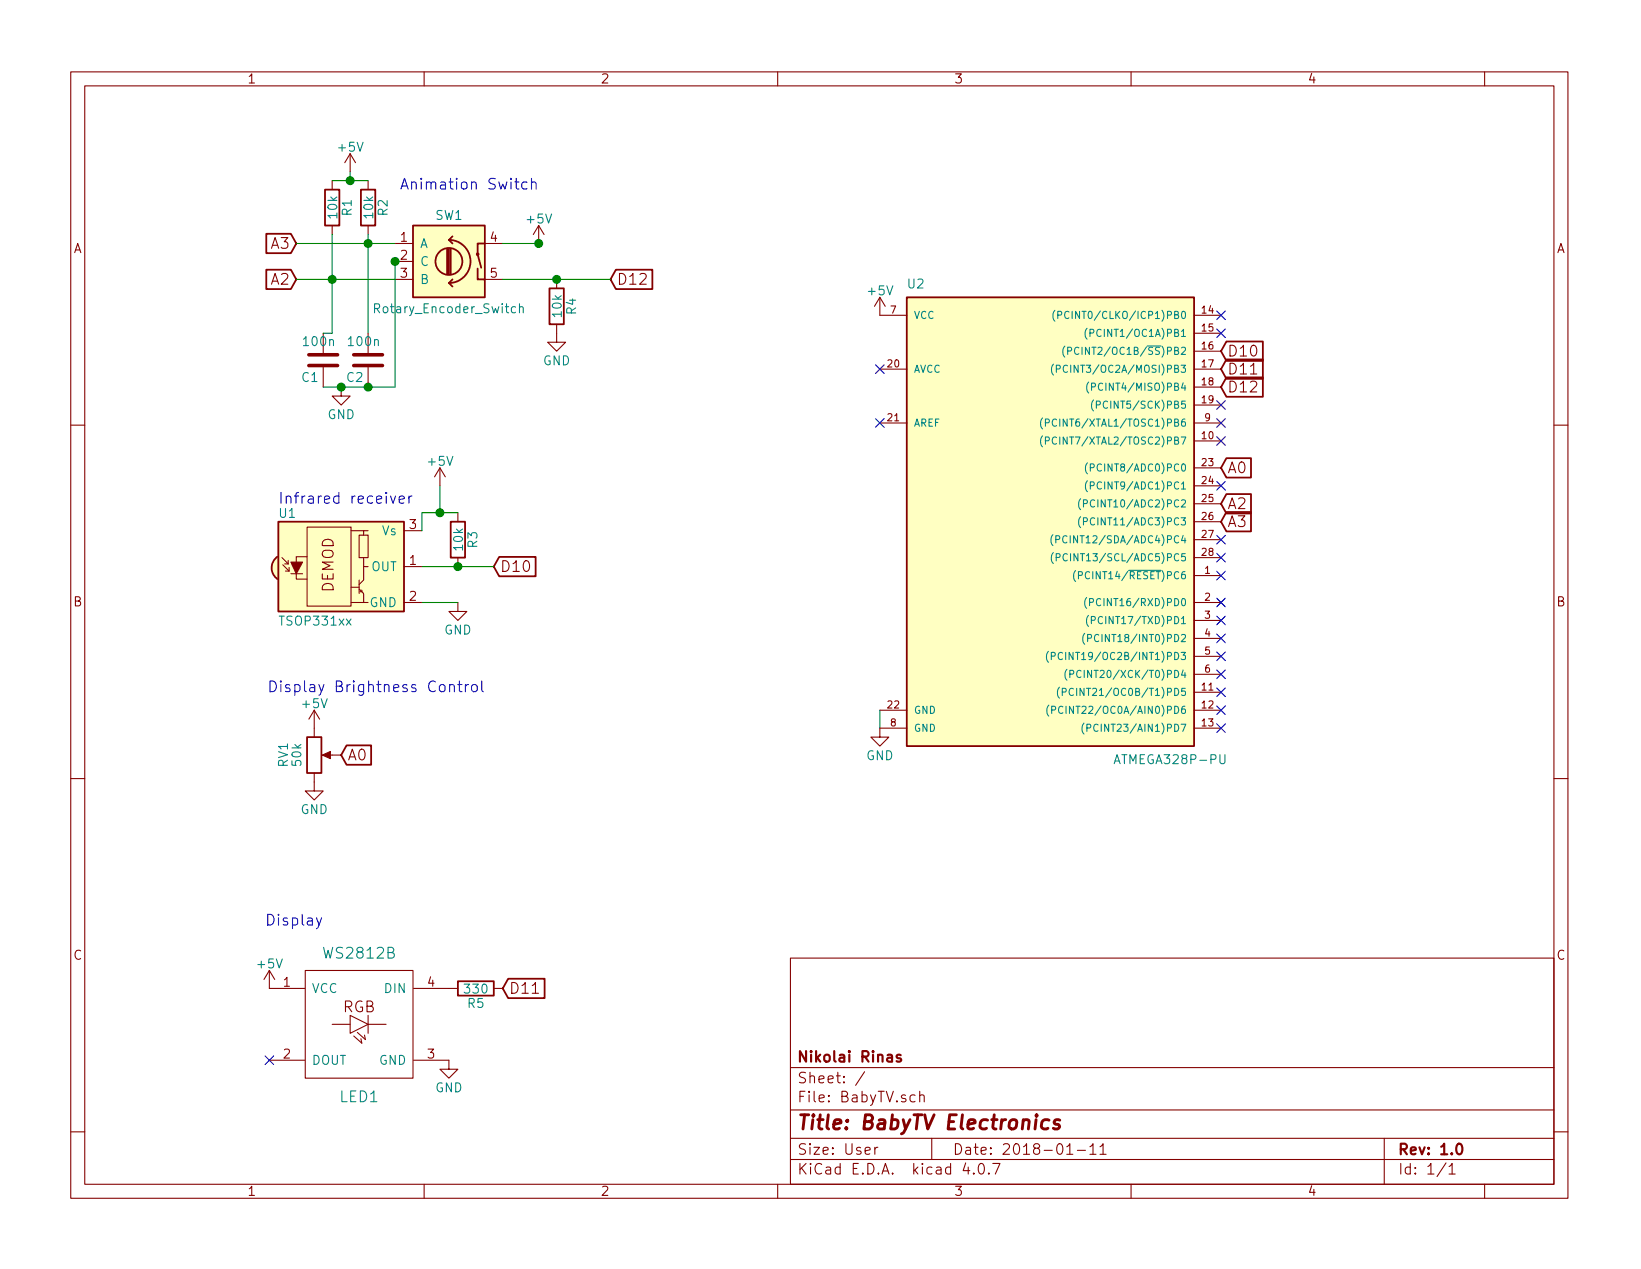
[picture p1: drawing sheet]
<svg xmlns="http://www.w3.org/2000/svg" width="232mm" height="180mm" viewBox="0 0 232 180" stroke-linecap="round" stroke-linejoin="round" font-family="sans-serif">
<g fill="none" stroke="#840000" stroke-width=".15">
<path d="M10 10.2h211.8v159.4h-211.8zM12 12.2h207.8v155.4h-207.8zM60 10.2v2M110 10.2v2M160 10.2v2M210 10.2v2M47 25.6v1.2M47 31.9v1.3M49.5 21.8l-.7 1.2M49.5 21.8v2.5M49.5 21.8l.8 1.2M52.1 25.6v1.2"/>
<path d="M52.1 31.9v1.3M55.9 34.5h2.5M55.9 37h2.5M55.9 39.5h2.5M68.6 34.5h2.5M68.6 39.5h2.5M76.2 31.9l-.8 1.3M76.2 31.9v2.6M76.2 31.9l.8 1.3M78.7 39.5v1.3M45.7 47.2v2.7M45.7 52v2.8"/>
<path d="M48.3 54.8v1.2h1.2l-1.2 1.3-1.3-1.3h1.3M52.1 47.2v2.7M52.1 52v2.8M78.7 45.9v2.5h1.3l-1.3 1.3-1.2-1.3h1.2M124.5 42.1v2.5h3.8M124.5 59.9h3.8M124.5 52.2h3.8M124.5 42.1l-.8 1.2M124.5 42.1l.7 1.2M168.9 44.6h3.8M168.9 59.9h3.8M168.9 52.2h3.8"/>
<path d="M168.9 47.2h3.8M168.9 49.7h3.8M168.9 54.8h3.8M168.9 57.3h3.8M10 60.2h2M39.9 78.9l.9 .9M40 79.9l.9 .9M40.3 79.8h.5M40.8 79.3v.5M43.4 74.6h6.3v11.2h-6.3zM43.4 78.8h-1.5v3.2h1.5M49.7 75.1h1.7"/>
<path d="M50.8 75.7h1.3v3.2h-1.3zM51.4 78.9v1.3M52.1 75.1h-.7v.6M57.1 75.1h2.6M62.2 66.2l-.7 1.3M62.2 66.2v2.5M62.2 66.2l.8 1.3M64.8 72.6v1.2M64.8 78.9v1.3M168.9 62.4h3.8M168.9 66.2h3.8M168.9 68.7h3.8"/>
<path d="M168.9 71.3h3.8M168.9 73.8h3.8M168.9 76.4h3.8M168.9 78.9h3.8M219.8 60.2h2M40.4 80.8h.5M40.9 80.3v.5M41.1 81.2h1.7M49.7 85.3h1.7M49.7 83.1h1.1M50.8 83.3l.6 .7v1.3h.7M50.8 82.1v1.9"/>
<path d="M51.2 83.5v.2h-.3M52.1 80.2h-.7v1.9l-.6 .6M57.1 85.3h2.6M57.1 80.2h2.6M64.8 85.3v1.2h1.2l-1.2 1.3-1.3-1.3h1.3M168.9 81.4h3.8M168.9 85.3h3.8M168.9 87.8h3.8M168.9 90.3h3.8M168.9 92.9h3.8M168.9 95.4h3.8M168.9 98h3.8"/>
<path d="M10 110.2h2M44.4 109.4v2.5h1.3l-1.3 1.3-1.2-1.3h1.2M44.4 100.5v3.8M44.4 100.5l-.7 1.3M44.4 100.5l.8 1.3M46 106.8h2.3M124.5 100.5h3.8M128.3 103h-3.8v1.3h1.2l-1.2 1.3-1.3-1.3h1.3M168.9 103h3.8M168.9 100.5h3.8M219.8 110.2h2M38.1 137.3v2.6h5"/>
<path d="M38.1 137.3l-.8 1.3M38.1 137.3l.8 1.3M43.2 137.3h15.2v15.3h-15.2zM58.5 139.9h6.3M69.8 139.9h1.3M111.8 135.6h108v32h-108zM38.1 150h5M47 144.9h2.5M49.5 143.7l2.6 1.2-2.6 1.3zM50 146.6l1.2 1-.1-.6M50.5 146.1l1.2 1-.1-.6M52.1 143.7v2.5z"/>
<path d="M52.1 144.9h2.5M58.5 150h5v1.3h1.3l-1.3 1.3-1.3-1.3h1.3M111.8 157.1h108M111.8 151.1h108M122.3 151.6l-1.3 2M129.4 155l-.4-.1-.3 .3 .1 .6 .2 .1 .4-.1M130.1 155.1a.38 .38 0 0 1 .6 0v.8M130.1 154.4v1.5M10 160.2h2M60 167.6v2M110 167.6v2M111.8 164.1h108"/>
<path d="M111.8 161.1h108M123.7 162.3v1M124.2 162.3l-.3 .1-.2 .2M131.8 161.1v3M136.6 164.6l-.4 1h1M137.7 166l.1 .1h-.1v-.1v.1M138.5 164.8a.35 .35 0 0 1 .4-.2 .35 .35 0 0 1 .3 .3 .77 .77 0 0 1-.5 1.2 .9 .9 0 0 1-.2-1.3zM139.9 166l.1 .1h-.1h-.1l.1-.1v.1M140.4 164.6h1.1l-.7 1.5M150.9 163.3h.9M152.4 162.8h1.1M154.2 162.3l.4-.5v1.5"/>
<path d="M154.2 163.3h.8M155.6 162.3l.4-.5v1.5M155.6 163.3h.9M160 167.6v2M195.8 161.1v6.5M204.5 164.6l-1.2 1.9M205 165.1l.4-.5v1.5M205 166.1h.8M210 167.6v2M219.8 160.2h2"/>
</g>
<path d="M127.4 149.3a.37 .37 0 0 0-.6 .1v.1a.54 .54 0 0 0 .6 .3l.1 .1-.1 .3h-.1h-.5M206.1 162a.35 .35 0 0 1 .4-.2 .35 .35 0 0 1 .3 .3 .77 .77 0 0 1-.5 1.2 .9 .9 0 0 1-.2-1.3z" fill="none" stroke="#840000" stroke-width=".3"/>
<path d="M148.4 158.5a.7 .7 0 0 0-1 .3l-.1 .6 .1 .2 .3 .2 .5-.1M149.9 158.5l-.5-.1-.1 .1-.2 .3 .3 .3 .4 .1 .1 .3-.1 .2-.2 .1-.6-.1" fill="none" stroke="#840000" stroke-width=".41"/>
<g fill="#ffffc2" stroke="#ffffc2" stroke-width=".14">
<path d="M128.3 42.1h40.6v63.5h-40.6z"/>
<path d="M58.4 31.9h10.2v10.2h-10.2z"/>
<path d="M39.1 78.9l.1-.1 1.2 1.6-1.2 1.6a1.96 1.96 0 0 1-.1-3.1z"/>
<path d="M39.4 73.8h17.7v12.7h-17.7z"/>
</g>
<g fill="none" stroke="#840000" stroke-width=".25">
<path d="M37.7 33.1h3.4l.8 1.4-.8 1.3h-3.4zM37.7 38.2h3.4l.8 1.3-.8 1.4h-3.4zM46 26.8h2v5.1h-2zM51.1 26.8h2v5.1h-2zM58.4 31.9h10.2v10.2h-10.2zM63.2 35.2v3.6M63.5 33.9a3 3 0 0 1 3 3.1 3 3 0 0 1-3 3M63.5 35.2v3.6M63.5 33.9l.5 .6M63.8 35.2v3.6M64 39.5l-.5 .5M64 33.4l-.5 .5"/>
<path d="M67.6 38v1.5h1M68.6 34.5h-1v1.5l.5 1.9M87.1 38.2h5.2v2.7h-5.2l-.7-1.4zM63.5 40l.5 .5M77.7 40.8h2.1v5.1h-2.1zM128.3 42.1h40.6v63.5h-40.6zM173.5 50.9h5.1v2.7h-5.1l-.8-1.4zM173.5 48.3h5.1v2.8h-5.1l-.8-1.4zM173.5 53.4h5.1v2.7h-5.1l-.8-1.3zM39.2 78.8a1.96 1.96 0 0 0 0 3.2M39.4 73.8h17.7v12.7h-17.7zM63.8 73.8h2v5.1h-2z"/>
<path d="M70.6 78.8h5.2v2.7h-5.2l-.8-1.3zM173.5 72.5h3.5v2.7h-3.5l-.8-1.4zM173.5 69.9h3.5v2.8h-3.5l-.8-1.4zM173.5 64.8h3.5v2.8h-3.5l-.8-1.4zM43.4 104.3h2.1v5.1h-2.1zM49 105.5h3.5v2.7h-3.5l-.7-1.4zM64.8 138.8h5v2.1h-5zM71.9 138.5h5.1v2.7h-5.1l-.8-1.3z"/>
<circle cx="63.5" cy="37" r="1.9"/>
<circle cx="67.6" cy="36" r=".13"/>
</g>
<g fill="none" stroke="#008484" stroke-width=".15">
<path d="M72.9 43.5l-.3-.1-.3 .2 .1 .6 .2 .1 .3-.1M73.5 43.5a.3 .3 0 0 1 .5 .1v.7M73.5 43v1.3M147.5 59.1a1.2 1.2 0 0 0 0 1.6M147.9 59.8h.5v-.2v-.3h-.5v1M149 51.5a1.2 1.2 0 0 0 0 1.6M149.2 43.9a1.2 1.2 0 0 0 0 1.6M149.4 52.2h.5l.1-.2-.1-.3h-.5v1M149.6 44.6l.5-.1 .1-.1-.1-.3h-.5v1M150.6 49a1.2 1.2 0 0 0 0 1.5M151 51.8a.4 .4 0 0 0-.5 0 .4 .4 0 0 0-.1 .5 .37 .37 0 0 0 .2 .3 .37 .37 0 0 0 .4 0M151 49.7l.5-.1 .1-.1-.1-.3-.5-.1v1.1"/>
<path d="M151.2 44.2a.4 .4 0 0 0-.5-.1 .4 .4 0 0 0-.1 .5 .37 .37 0 0 0 .2 .4 .37 .37 0 0 0 .4 0M152.6 49.2a.4 .4 0 0 0-.5 0 .4 .4 0 0 0-.1 .5 .37 .37 0 0 0 .2 .4 .37 .37 0 0 0 .4-.1M153.8 46.4a1.2 1.2 0 0 0 0 1.6M154 54.1a1.2 1.2 0 0 0 0 1.5M154.2 47.1h.5v-.2v-.3h-.5v1M154.4 54.7h.5l.1-.2-.1-.2-.5-.1v1M154.7 56.6a1.2 1.2 0 0 0 0 1.6M155.1 57.3l.5-.1 .1-.1-.1-.3h-.5v1M147.5 61.7a1.2 1.2 0 0 0 0 1.5M147.9 62.4l.5-.1v-.1v-.3l-.5-.1v1.1M148.9 75.7a1.2 1.2 0 0 0 0 1.5M149 78.2a1.2 1.2 0 0 0 0 1.5"/>
<path d="M149.4 76.3h.4l.1-.2-.1-.2-.4-.1v1M149.4 78.9l.5-.1 .1-.1-.1-.3-.5-.1v1.1M150.9 75.9a.4 .4 0 0 0-.5 0 .4 .4 0 0 0-.1 .5 .37 .37 0 0 0 .2 .4 .37 .37 0 0 0 .4-.1M151 78.4a.4 .4 0 0 0-.5 0 .4 .4 0 0 0-.1 .5 .37 .37 0 0 0 .2 .4 .37 .37 0 0 0 .4 0M152.9 70.6a1.2 1.2 0 0 0 0 1.5M152.9 73.1a1.2 1.2 0 0 0 0 1.6M153.3 71.3l.4-.1 .1-.1-.1-.3-.4-.1v1M153.3 73.8l.4-.1 .1-.1-.1-.3h-.4v1M153.8 65.5a1.2 1.2 0 0 0 0 1.5M153.8 68a1.2 1.2 0 0 0 0 1.6M154.2 66.2l.5-.1 .1-.1-.1-.3-.5-.1v1.1M154.2 68.7h.5l.1-.2-.1-.3h-.5v1"/>
<path d="M148.3 92.2a1.2 1.2 0 0 0 0 1.5M148.4 99.8a1.2 1.2 0 0 0 0 1.5M148.7 92.8h.5l.1-.2-.1-.2-.5-.1v1M149.9 97.2a1.2 1.2 0 0 0 0 1.6M150.3 97.9h.4l.1-.2-.1-.3h-.4v1M150.3 92.4a.4 .4 0 0 0-.5 0 .4 .4 0 0 0-.1 .5 .37 .37 0 0 0 .2 .4 .37 .37 0 0 0 .4-.1M150.9 94.7a1.2 1.2 0 0 0 0 1.6M151.3 95.4l.5-.1 .1-.1-.1-.3h-.5v1M151.8 97.5a.4 .4 0 0 0-.5 0 .4 .4 0 0 0-.1 .5 .37 .37 0 0 0 .2 .4 .37 .37 0 0 0 .4-.1M152.1 80.7a1.2 1.2 0 0 0 0 1.6M152.6 81.4h.4l.1-.2-.1-.3h-.4v1M152.9 95a.4 .4 0 0 0-.5-.1 .4 .4 0 0 0-.1 .5 .37 .37 0 0 0 .2 .4 .37 .37 0 0 0 .4 0"/>
<path d="M153.4 89.6a1.2 1.2 0 0 0 0 1.6M153.7 84.5a1.2 1.2 0 0 0 0 1.6M153.8 90.3h.5l.1-.2-.1-.3h-.5v1M154 87.1a1.2 1.2 0 0 0 0 1.5M154.1 85.2h.5l.1-.2-.1-.3h-.5v1M154.4 87.8l.5-.1v-.1v-.3l-.5-.1v1.1M159.6 80.7h4.6M148.8 100.5l.5-.1v-.1v-.3l-.5-.1v1.1M150.3 100a.4 .4 0 0 0-.5 0 .4 .4 0 0 0-.1 .5 .37 .37 0 0 0 .2 .4 .37 .37 0 0 0 .4-.1M153.3 102.3a1.2 1.2 0 0 0 0 1.6M153.7 103h.5l.1-.2-.1-.3h-.5v1M172.6 106.8v1l.2 .3h.3l.2-.3v-1"/>
</g>
<path d="M43.7 50.2h4.1M43.7 51.7h4.1M50 50.2h4.1M50 51.7h4.1" fill="none" stroke="#840000" stroke-width=".51"/>
<g fill="none" stroke="#008400" stroke-width=".15">
<path d="M41.9 34.5h14M41.9 39.5h14M47 25.6h5.1M47 33.2v14M49.5 24.3v1.3M52.1 33.2v14M55.9 37v17.8h-10.2M71.1 34.5h5.1M71.1 39.5h15.3M62.2 68.7v3.9M64.8 72.6h-5.1v2.5M59.7 80.2h10.1"/>
<path d="M59.7 85.3h5.1M124.5 100.5v2.5"/>
</g>
<g fill="#008400" stroke="#008400" stroke-width=".25">
<circle cx="78.7" cy="39.5" r=".51"/>
<circle cx="76.2" cy="34.5" r=".51"/>
<circle cx="52.1" cy="34.5" r=".51"/>
<circle cx="47" cy="39.5" r=".51"/>
<circle cx="49.5" cy="25.6" r=".51"/>
<circle cx="48.3" cy="54.8" r=".51"/>
<circle cx="52.1" cy="54.8" r=".51"/>
<circle cx="55.9" cy="37" r=".51"/>
<circle cx="64.8" cy="80.2" r=".51"/>
<circle cx="62.2" cy="72.6" r=".51"/>
</g>
<g fill="none" stroke="#000084" stroke-width=".15">
<path d="M123.9 59.2l1.2 1.3M123.9 51.6l1.2 1.2M125.1 59.2l-1.2 1.3M125.1 51.6l-1.2 1.2M172.1 44l1.2 1.2M172.1 46.5l1.2 1.3M172.1 59.2l1.2 1.3M172.1 56.7l1.2 1.2M173.3 44l-1.2 1.2M173.3 46.5l-1.2 1.3M173.3 59.2l-1.2 1.3M173.3 56.7l-1.2 1.2"/>
<path d="M172.1 61.8l1.2 1.2M172.1 68.1l1.2 1.3M172.1 75.8l1.2 1.2M172.1 78.3l1.2 1.2M173.3 61.8l-1.2 1.2M173.3 68.1l-1.2 1.3M173.3 75.8l-1.2 1.2M173.3 78.3l-1.2 1.2M172.1 80.8l1.2 1.3M172.1 84.6l1.2 1.3M172.1 87.2l1.2 1.2M172.1 89.7l1.2 1.2"/>
<path d="M172.1 92.3l1.2 1.2M172.1 94.8l1.2 1.2M172.1 97.3l1.2 1.3M172.1 99.9l1.2 1.2M173.3 80.8l-1.2 1.3M173.3 84.6l-1.2 1.3M173.3 87.2l-1.2 1.2M173.3 89.7l-1.2 1.2M173.3 92.3l-1.2 1.2M173.3 94.8l-1.2 1.2M173.3 97.3l-1.2 1.3M173.3 99.9l-1.2 1.2"/>
<path d="M172.1 102.4l1.2 1.2M173.3 102.4l-1.2 1.2M37.5 149.4l1.2 1.2M38.7 149.4l-1.2 1.2"/>
</g>
<g fill="#840000" stroke="#840000" stroke-width=".15">
<path d="M41.1 79.5h1.7l-.9 1.7z"/>
<path d="M45.6 106.8l1.1-.5v1.1z"/>
</g>
<g fill="none" stroke="#0000c2" stroke-width=".15">
<path d="M56.7 26.8l.5-1.6 .5 1.6M56.8 26.3h.8M75.2 25.9a.38 .38 0 0 1 .6 .1v.8M39.8 69.7v1.5M40.5 70.3a.38 .38 0 0 1 .6 .1v.8M40.5 70.2v1M58.3 70.2l-.3 .1-.2 .2M38.2 96.4a.77 .77 0 0 1 .9 .7 .77 .77 0 0 1-.9 .8zM39.7 96.4h-.1l.1 .1 .1-.1h-.1v.1M39.7 96.9v1M41 96.9h-.4l-.2 .2 .1 .2 .5 .1v.2v.2l-.2 .1-.4-.1M66.8 97a.42 .42 0 0 1 .4-.1 .42 .42 0 0 1 .3 .3v.4a.43 .43 0 0 1-.4 .3 .43 .43 0 0 1-.4-.3z"/>
<path d="M68.1 96.4v1.3l.3 .2"/>
</g>
<text font-size="2.8" fill="#840000" x="112.8" y="159.9">Title: BabyTV Electronics</text>
<g font-size="2.1" fill="#0000c2">
<text x="58.4" y="26.8">Animation Switch</text>
<text x="41.8" y="71.3">Infrared receiver</text>
<text x="41.2" y="98">Display Brightness Control</text>
<text x="38.2" y="131">Display</text>
</g>
<g font-size="2.1" fill="#840000">
<text x="38.3" y="35.2">A3</text>
<text x="38.3" y="40.3">A2</text>
<text x="87.3" y="40.3">D12</text>
<text x="173.6" y="53">D11</text>
<text x="173.6" y="50.5">D10</text>
<text x="173.6" y="55.5">D12</text>
<text x="173.6" y="67">A0</text>
<text x="173.6" y="74.6">A3</text>
<text x="173.6" y="72">A2</text>
<text x="47.2" y="83.9" transform="rotate(-90 47.2 83.9)">DEMOD</text>
<text x="70.8" y="80.9">D10</text>
<text x="49.2" y="107.6">A0</text>
<text x="48.4" y="143.2">RGB</text>
<text x="72" y="140.6">D11</text>
<text x="112.8" y="156">File: BabyTV.sch</text>
<text x="112.8" y="153.3">Sheet: /</text>
<text x="112.8" y="150.3">Nikolai Rinas</text>
<text x="112.8" y="166.2">KiCad E.D.A. kicad 4.0.7</text>
<text x="112.8" y="163.4">Size: User</text>
<text x="134.8" y="163.4">Date: 2018-01-11</text>
<text x="197.8" y="163.4">Rev: 1.0</text>
<text x="197.8" y="166.2">Id: 1/1</text>
</g>
<g font-size="2.1" fill="#008484">
<text x="46" y="135.6">WS2812B</text>
<text x="48.1" y="156">LED1</text>
</g>
<g font-size="1.8" fill="#840000">
<text x="35" y="11.8">1</text>
<text x="85" y="11.8">2</text>
<text x="135" y="11.8">3</text>
<text x="185" y="11.8">4</text>
<text x="10.4" y="35.8">A</text>
<text x="56.7" y="34.2">1</text>
<text x="69.4" y="34.2">4</text>
<text x="220.2" y="35.8">A</text>
<text x="56.7" y="36.7">2</text>
<text x="56.7" y="39.3">3</text>
<text x="69.4" y="39.3">5</text>
<text x="57.9" y="74.8">3</text>
<text x="57.9" y="79.9">1</text>
<text x="10.4" y="85.8">B</text>
<text x="57.9" y="85">2</text>
<text x="220.2" y="85.8">B</text>
<text x="10.4" y="135.8">C</text>
<text x="220.2" y="135.8">C</text>
<text x="40.1" y="139.6">1</text>
<text x="60.5" y="139.6">4</text>
<text x="40.1" y="149.8">2</text>
<text x="60.5" y="149.8">3</text>
<text x="35" y="169.2">1</text>
<text x="85" y="169.2">2</text>
<text x="135" y="169.2">3</text>
<text x="185" y="169.2">4</text>
</g>
<g font-size="1.8" fill="#008484">
<text x="47.9" y="21.4">+5V</text>
<text x="47.7" y="30.8" transform="rotate(-90 47.7 30.8)">10k</text>
<text x="49.7" y="30.5" transform="rotate(-90 49.7 30.5)">R1</text>
<text x="52.8" y="30.8" transform="rotate(-90 52.8 30.8)">10k</text>
<text x="54.8" y="30.5" transform="rotate(-90 54.8 30.5)">R2</text>
<text x="59.4" y="35.1">A</text>
<text x="61.6" y="31.1">SW1</text>
<text x="74.6" y="31.6">+5V</text>
<text x="59.4" y="37.6">C</text>
<text x="59.4" y="40.2">B</text>
<text x="122.9" y="41.8">+5V</text>
<text x="128.4" y="40.8">U2</text>
<text x="53.3" y="44.3">Rotary_Encoder_Switch</text>
<text x="79.5" y="44.8" transform="rotate(-90 79.5 44.8)">10k</text>
<text x="81.5" y="44.5" transform="rotate(-90 81.5 44.5)">R4</text>
<text x="49.4" y="49">100n</text>
<text x="76.8" y="51.7">GND</text>
<text x="42.7" y="54">C1</text>
<text x="46.3" y="59.3">GND</text>
<text x="49.1" y="54">C2</text>
<text x="60.6" y="65.9">+5V</text>
<text x="39.5" y="73.3">U1</text>
<text x="54" y="75.7">Vs</text>
<text x="65.5" y="77.8" transform="rotate(-90 65.5 77.8)">10k</text>
<text x="67.5" y="77.5" transform="rotate(-90 67.5 77.5)">R3</text>
<text x="52.4" y="80.8">OUT</text>
<text x="39.8" y="88.5">TSOP331xx</text>
<text x="52.2" y="85.9">GND</text>
<text x="62.8" y="89.8">GND</text>
<text x="42.8" y="100.2">+5V</text>
<text x="122.5" y="107.6">GND</text>
<text x="40.7" y="108.5" transform="rotate(-90 40.7 108.5)">RV1</text>
<text x="42.6" y="108.3" transform="rotate(-90 42.6 108.3)">50k</text>
<text x="158.1" y="108.1">ATMEGA328P-PU</text>
<text x="42.5" y="115.2">GND</text>
<text x="36.5" y="137">+5V</text>
<text x="44.1" y="140.5">VCC</text>
<text x="54.4" y="140.5">DIN</text>
<text x="65.8" y="140.6">330</text>
<text x="66.2" y="142.6">R5</text>
<text x="44.1" y="150.7">DOUT</text>
<text x="53.5" y="150.7">GND</text>
<text x="61.5" y="154.5">GND</text>
</g>
<text font-size="1.8" fill="#008400" x="43.1" y="49">100n</text>
<g font-size="1.4" fill="#840000">
<text x="126" y="44.4">7</text>
<text x="170" y="44.4">14</text>
<text x="170" y="46.9">15</text>
<text x="125.6" y="52">20</text>
<text x="170" y="49.4">16</text>
<text x="170" y="52">17</text>
<text x="125.6" y="59.6">21</text>
<text x="170" y="54.5">18</text>
<text x="170" y="57.1">19</text>
<text x="170.4" y="59.6">9</text>
<text x="170" y="62.1">10</text>
<text x="170" y="65.9">23</text>
<text x="170" y="68.5">24</text>
<text x="170" y="71">25</text>
<text x="170" y="73.6">26</text>
<text x="170" y="76.1">27</text>
<text x="170" y="78.6">28</text>
<text x="170.4" y="81.2">1</text>
<text x="170.4" y="85">2</text>
<text x="170.4" y="87.5">3</text>
<text x="170.4" y="90.1">4</text>
<text x="170.4" y="92.6">5</text>
<text x="170.4" y="95.2">6</text>
<text x="125.6" y="100.2">22</text>
<text x="170" y="97.7">11</text>
<text x="170" y="100.2">12</text>
<text x="126" y="102.8">8</text>
<text x="170" y="102.8">13</text>
</g>
<g font-size="1.4" fill="#008484">
<text x="129.3" y="45.1">VCC</text>
<text x="151.2" y="45.1">(PCINT0/CLKO/ICP1)PB0</text>
<text x="154.8" y="47.7">(PCINT1/OC1A)PB1</text>
<text x="129.3" y="52.7">AVCC</text>
<text x="150.8" y="52.7">(PCINT3/OC2A/MOSI)PB3</text>
<text x="152.6" y="50.2">(PCINT2/OC1B/SS)PB2</text>
<text x="155.2" y="55.3">(PCINT4/MISO)PB4</text>
<text x="155.8" y="57.8">(PCINT5/SCK)PB5</text>
<text x="129.3" y="60.4">AREF</text>
<text x="149.2" y="60.4">(PCINT6/XTAL1/TOSC1)PB6</text>
<text x="149.2" y="62.9">(PCINT7/XTAL2/TOSC2)PB7</text>
<text x="154.1" y="71.8">(PCINT10/ADC2)PC2</text>
<text x="154.9" y="66.7">(PCINT8/ADC0)PC0</text>
<text x="154.9" y="69.3">(PCINT9/ADC1)PC1</text>
<text x="150.7" y="76.9">(PCINT12/SDA/ADC4)PC4</text>
<text x="154.1" y="74.3">(PCINT11/ADC3)PC3</text>
<text x="150.9" y="79.4">(PCINT13/SCL/ADC5)PC5</text>
<text x="153.3" y="82">(PCINT14/RESET)PC6</text>
<text x="155" y="85.8">(PCINT16/RXD)PD0</text>
<text x="155.2" y="88.3">(PCINT17/TXD)PD1</text>
<text x="150.6" y="93.4">(PCINT19/OC2B/INT1)PD3</text>
<text x="153" y="95.9">(PCINT20/XCK/T0)PD4</text>
<text x="154.9" y="90.8">(PCINT18/INT0)PD2</text>
<text x="129.3" y="101">GND</text>
<text x="150.4" y="101">(PCINT22/OC0A/AIN0)PD6</text>
<text x="152" y="98.5">(PCINT21/OC0B/T1)PD5</text>
<text x="129.3" y="103.5">GND</text>
<text x="154.8" y="103.5">(PCINT23/AIN1)PD7</text>
</g>
</svg>
